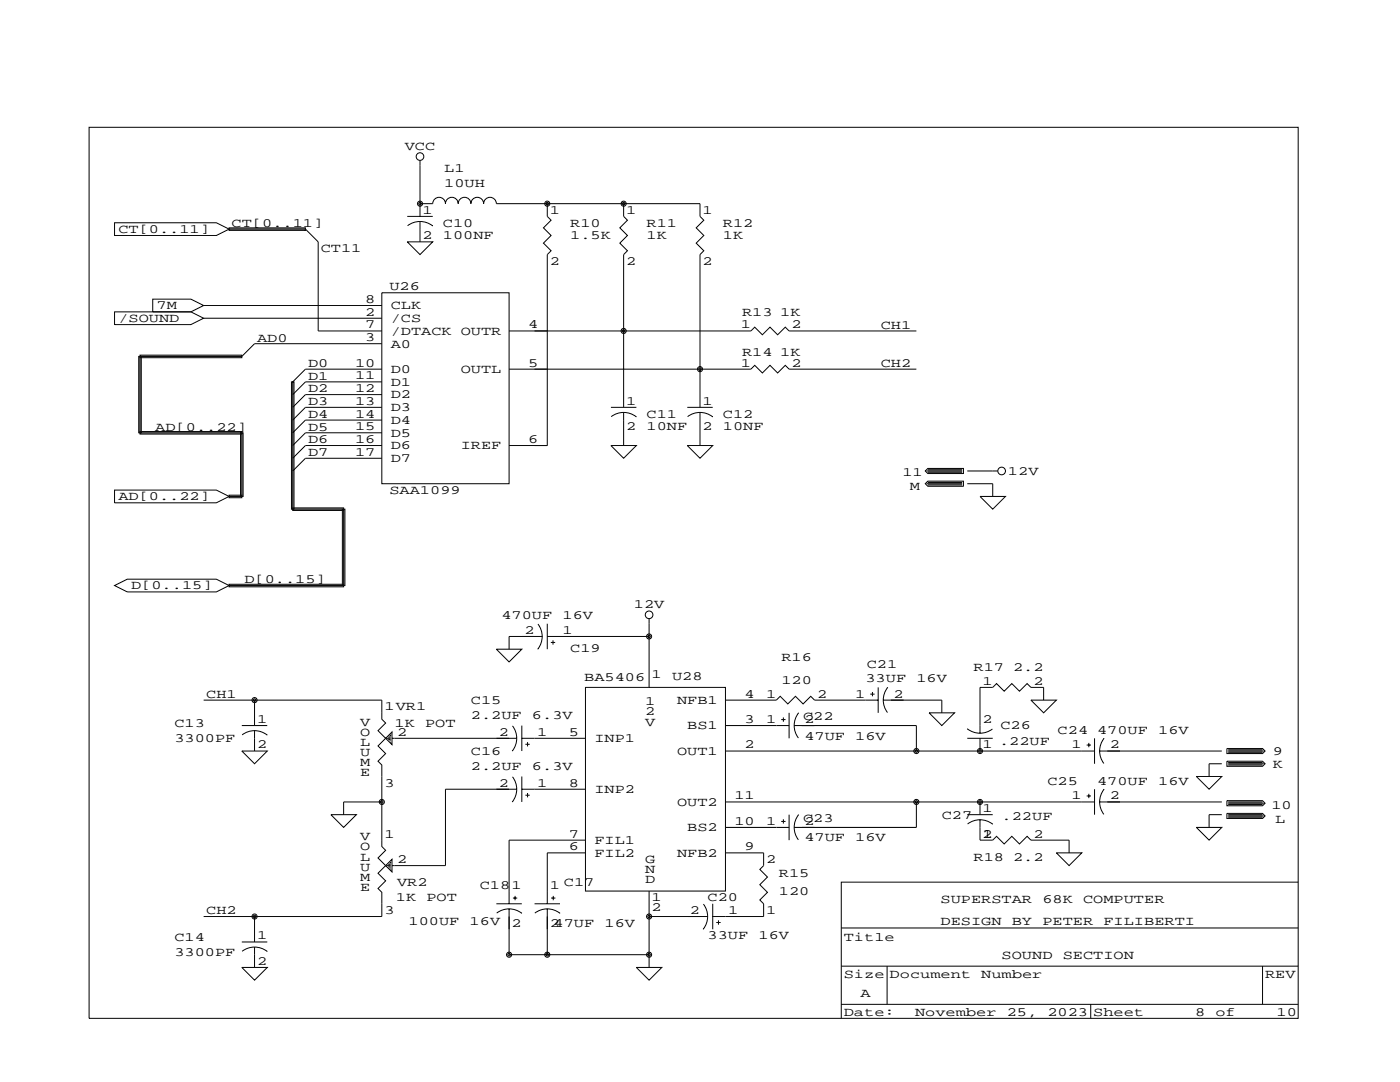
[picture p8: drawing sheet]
<svg xmlns="http://www.w3.org/2000/svg" width="279mm" height="216mm" viewBox="0 0 279 216" stroke-linecap="round" stroke-linejoin="round" font-family="sans-serif">
<g fill="none" stroke="#000" stroke-width=".2">
<path d="M17.8 25.4h241.3v177.8h-241.3zM83.8 32v11.2M22.9 44.5h20.3l2.5 1.2-2.5 1.3h-20.3zM30.5 59.7h7.6l2.5 1.3-2.5 1.2h-7.6zM45.7 45.7h15.3v-.2h-15.3v.5h15.3v-.3l2.5 2.6v17.7h12.7M76.2 58.4h25.4v38.1h-25.4zM81.3 48.3h5.1l-2.6 2.5zM81.3 43.2h5.1M83.8 40.6h2.6a1.27 1.27 0 0 1 1.2-1.2 1.27 1.27 0 0 1 1.3 1.2 1.27 1.27 0 0 1 1.3-1.2 1.27 1.27 0 0 1 1.2 1.2 1.27 1.27 0 0 1 1.3-1.2 1.27 1.27 0 0 1 1.3 1.2 1.27 1.27 0 0 1 1.3-1.2 1.27 1.27 0 0 1 1.2 1.2 1.27 1.27 0 0 1 1.3-1.2 1.27 1.27 0 0 1 1.3 1.2h40.6v2.6l.8 .7-1.6 1.6 1.6 1.5-1.6 1.5 1.6 1.5-.8 .8v30.5M83.8 44.2l1.1 .1 1.5 .7M83.8 44.2l-1.5 .3-1 .5M83.8 44.2v4.1"/>
<path d="M109.2 40.6v2.6l.8 .7-1.5 1.6 1.5 1.5-1.5 1.5 1.5 1.5-.8 .8v38.1h-7.6M124.5 40.6v2.6l.7 .7-1.5 1.6 1.5 1.5-1.5 1.5 1.5 1.5-.7 .8v30.5M22.9 62.2h15.2l2.5 1.3-2.5 1.3h-15.2zM40.6 63.5h35.6M40.6 61h35.6M76.2 68.6h-25.4l-2.5 2.5h-20.4v-.2h20.4v.5h-20.4v-.3v15.3h.3v-15.3h-.5v15.3h20.6v-.3h-20.4v.5h20.4v-.2v12.7h.2v-12.7h-.5v12.7h.3h-2.6v-.3h2.6v.5h-2.6v-.2M76.2 73.7h-15.2l-2.6 2.5h-.2v25.4h.5v-25.4h-.3v25.4h10.2v-.3h-10.2v.6h10.2v-.3v15.2h.2v-15.2h-.5v15.2h.3h-22.9v-.2h22.9v.5h-22.9v-.3M76.2 76.2h-15.2l-2.6 2.5M76.2 78.7h-15.2l-2.6 2.6M101.6 66h48.3l.7-.7 1.5 1.5 1.6-1.5 1.5 1.5 1.5-1.5 .8 .7h25.4M101.6 73.7h48.3l.7-.8 1.5 1.5 1.6-1.5 1.5 1.5 1.5-1.5 .8 .8h25.4M22.9 97.8h20.3l2.5 1.3-2.5 1.2h-20.3z"/>
<path d="M76.2 81.3h-15.2l-2.6 2.5M76.2 83.8h-15.2l-2.6 2.6M76.2 86.4h-15.2l-2.6 2.5M76.2 88.9h-15.2l-2.6 2.5M76.2 91.4h-15.2l-2.6 2.6M121.9 88.9h5.1l-2.5 2.5zM121.9 81.3h5.1M124.5 82.3l1 .1 1.5 .7M124.5 82.3l-1.6 .3-.9 .5M124.5 82.3v6.6M137.2 88.9h5l-2.5 2.5zM137.2 81.3h5"/>
<path d="M139.7 82.3l1.1 .1 1.4 .7M139.7 82.3l-1.6 .3-.9 .5M139.7 82.3v6.6M184.7 96.5l.5-.5h7.1v1h-7.1zM184.7 94l.5-.5h7.1v1h-7.1zM184.9 94h7.1M184.9 96.5h7.1M185.2 93.7h6.8M185.2 94.2h6.8M185.2 96.3h6.8M185.2 96.8h6.8M193 94h6.1"/>
<path d="M193 96.5h5.1v2.6M195.6 99.1h5.1l-2.6 2.5zM22.9 116.8l2.5-1.2h17.8l2.5 1.2-2.5 1.3h-17.8zM40.6 139.7h35.6v3.8l.8 .8-1.6 1.5 1.6 1.5-1.6 1.5 1.6 1.6-1.6 1.5 .8 .8v16.2l.8 .8-1.6 1.5 1.6 1.5-1.6 1.5 1.6 1.6-1.6 1.5 .8 .8v4.8h-35.6M50.8 139.7v5.1M99.1 129.5h5l-2.5 2.6zM107.4 124.5l.5 .9 .3 1.6M108.2 127l-.1 1.1-.7 1.4M108.2 127h-6.6v2.5M109.2 127h20.3M109.2 124.5v5M109.9 128.2h.9"/>
<path d="M110.4 127.8v.8M116.8 137.2h28v40.6h-28zM129.5 123.4v13.8M144.8 139.7h10.1l.8-.8 1.5 1.6 1.6-1.6 1.5 1.6 1.5-1.6 .8 .8h12.7M173.7 138.5h.8M174.1 138.1v.8M175.3 137.2v5M176.3 139.7l.3 1.6 .5 .9M176.3 139.7h11.7v2.5M177 137.2l-.6 1.4-.1 1.1M205.7 139.7h5.1l-2.5 2.5zM208.3 139.7v-2.5h-2.6l-.7-.8-1.5 1.5-1.6-1.5-1.5 1.5-1.5-1.5-.8 .8h-2.5v9.1"/>
<path d="M48.3 149.9h5l-2.5 2.5zM48.3 144.8h5M50.8 145.8l1.1 .1 1.4 .7M50.8 145.8l-1.6 .3-.9 .5M50.8 145.8v4.1M77 147.3l1.2-1.2v2.5zM77.2 147.3h.8M77.5 147.1h.5M77.5 147.6h.5M77.7 146.8h.3M77.7 147.8h.3M78 146.6h.1"/>
<path d="M78 148.1h.1M78.2 147.3h24.9M102.3 144.8l.5 1 .3 1.5M102.3 155l.5 .9 .3 1.6M103.1 147.3l-.1 1.1-.6 1.5M103.1 157.5l-.1 1-.6 1.5M103.1 157.5h-14.2v15.2h-10.7M104.1 147.3h12.7M104.1 144.8v5.1M104.1 154.9v5.1M104.1 157.5h12.7M104.9 148.5h.8"/>
<path d="M104.9 158.7h.8M105.3 148.1v.8M105.3 158.2v.9M144.8 144.8h12.7M144.8 149.9h73.6M155.9 143.6h.9M156.3 143.2v.8M157.5 142.2v5.1M158.5 144.8l.3 1.5 .5 1M158.5 144.8h24.4v5.1M159.3 142.2l-.7 1.5-.1 1.1M185.4 142.2h5.1l-2.5 2.6z"/>
<path d="M193 145.5l1.5 .7 1.1 .1M193 147.3h5.1M195.6 147.3v2.6M198.1 145.5l-1 .5-1.5 .3M216.9 148.7h.8M216.9 158.8h.8M217.3 148.2v.9M217.3 158.4v.9M218.4 147.3v5.1M218.4 157.5v5.1M219.5 149.9l.3 1.5 .5 .9M219.5 149.9h24.3"/>
<path d="M220.2 147.3l-.6 1.5-.1 1.1M220.2 157.5l-.6 1.5-.1 1M238.8 154.9h5l-2.5 2.6zM243.8 152.4h-2.5v2.5M244.9 159.8h7.1l.5 .5-.5 .5h-7.1zM244.9 149.4h7.1l.5 .5-.5 .5h-7.1zM244.9 151.9h7.1l.5 .5-.5 .5h-7.1zM245.1 149.9h7.1M245.1 149.6h6.9M245.1 150.1h6.9M245.1 152.1h6.9M245.1 152.4h7.1"/>
<path d="M245.1 152.7h6.9M66 162.6h5.1l-2.5 2.5zM76.2 160h-7.6v2.6M77 172.7l1.2-1.2v2.5zM77.2 172.7h.8M77.5 172.5h.5M77.5 173h.5M77.7 172.2h.3M77.7 173.2h.3M78 172h.1M78 173.5h.1M102.4 179.2h.8"/>
<path d="M102.8 178.8v.8M110 179.2h.8M110.4 178.8v.8M116.8 170.2h-7.6v10.1M116.8 167.6h-15.2v12.7M129.5 177.8v15.2M144.8 170.2h7.6v2.5l-.8 .8 1.6 1.5-1.6 1.5 1.6 1.6-1.6 1.5 .8 .7v2.6h-10.2M144.8 160h73.6M144.8 165.1h12.7M155.9 163.9h.9M156.3 163.5v.8M157.5 162.6v5"/>
<path d="M158.5 165.1l.3 1.6 .5 .9M159.3 162.6l-.7 1.4-.1 1.1M182.9 160v5.1h-24.4M193 162.6h5.1M195.6 163.6v4h2.5l.8-.7 1.5 1.5 1.5-1.5 1.6 1.5 1.5-1.5 .7 .7h7.7v2.6M195.6 163.6l1 .1 1.5 .6M195.6 163.6l-1.6 .3-.9 .5M195.6 160v2.6M210.8 170.2h5.1l-2.5 2.5zM219.5 160l.3 1.6 .5 .9M219.5 160h24.3M238.8 165.1h5l-2.5 2.5z"/>
<path d="M243.8 162.6h-2.5v2.5M244.9 162.3h7.1l.5 .5-.5 .5h-7.1zM245.1 160h6.9M245.1 160.3h7.1M245.1 160.5h6.9M245.1 162.6h6.9M245.1 162.8h7.1M245.1 163.1h6.9M259.1 176h-91.2v27.2M48.3 193h5l-2.5 2.6zM48.3 188h5M50.8 189l1.1 .1 1.4 .6"/>
<path d="M50.8 189l-1.6 .3-.9 .5M50.8 182.9v5.1M50.8 189v4M99.1 180.3h5M101.6 181.4l1.1 .1 1.4 .6M101.6 181.4l-1.6 .3-.9 .5M101.6 181.4v9.1h27.9M106.7 180.3h5.1M109.2 181.4l1.1 .1 1.5 .6M109.2 181.4l-1.5 .3-1 .5M109.2 181.4v9.1M127 193h5.1l-2.6 2.6z"/>
<path d="M129.5 182.9h11.7M140.4 180.4l.5 .9 .3 1.6M141.2 182.9l-.1 1-.6 1.5M142.2 180.3v5.1M143 184.1h.8M143.4 183.6v.9M167.9 192.8h91.2M167.9 185.2h91.2M177 192.8v7.6M252 192.8v7.6M167.9 200.4h91.2M217.7 200.4v2.8"/>
<circle cx="83.8" cy="31.2" r=".76"/>
<circle cx="83.8" cy="40.6" r=".51"/>
<circle cx="83.8" cy="40.6" r=".25"/>
<circle cx="109.2" cy="40.6" r=".51"/>
<circle cx="109.2" cy="40.6" r=".25"/>
<circle cx="124.5" cy="40.6" r=".51"/>
<circle cx="124.5" cy="40.6" r=".25"/>
<circle cx="124.5" cy="66" r=".51"/>
<circle cx="124.5" cy="66" r=".25"/>
<circle cx="139.7" cy="73.7" r=".51"/>
<circle cx="139.7" cy="73.7" r=".25"/>
<circle cx="199.9" cy="94" r=".76"/>
<circle cx="50.8" cy="139.7" r=".51"/>
<circle cx="50.8" cy="139.7" r=".25"/>
<circle cx="129.5" cy="122.7" r=".76"/>
<circle cx="129.5" cy="127" r=".51"/>
<circle cx="129.5" cy="127" r=".25"/>
<circle cx="182.9" cy="149.9" r=".51"/>
<circle cx="182.9" cy="149.9" r=".25"/>
<circle cx="195.6" cy="149.9" r=".51"/>
<circle cx="195.6" cy="149.9" r=".25"/>
<circle cx="76.2" cy="160" r=".51"/>
<circle cx="76.2" cy="160" r=".25"/>
<circle cx="182.9" cy="160" r=".51"/>
<circle cx="182.9" cy="160" r=".25"/>
<circle cx="195.6" cy="160" r=".51"/>
<circle cx="195.6" cy="160" r=".25"/>
<circle cx="50.8" cy="182.9" r=".51"/>
<circle cx="50.8" cy="182.9" r=".25"/>
<circle cx="101.6" cy="190.5" r=".51"/>
<circle cx="101.6" cy="190.5" r=".25"/>
<circle cx="109.2" cy="190.5" r=".51"/>
<circle cx="109.2" cy="190.5" r=".25"/>
<circle cx="129.5" cy="182.9" r=".51"/>
<circle cx="129.5" cy="190.5" r=".51"/>
<circle cx="129.5" cy="182.9" r=".25"/>
<circle cx="129.5" cy="190.5" r=".25"/>
</g>
<g font-size="2.5">
<text x="80.8" y="30">VCC</text>
<text x="88.6" y="34.3">L1</text>
<text x="88.6" y="37.3">10UH</text>
<text x="23.6" y="46.5">CT[0..11]</text>
<text x="46.2" y="45.3">CT[0..11]</text>
<text x="84.3" y="42.7">1</text>
<text x="84.3" y="47.8">2</text>
<text x="88.4" y="45.2">C10</text>
<text x="88.4" y="47.8">100NF</text>
<text x="109.7" y="42.7">1</text>
<text x="113.8" y="45.2">R10</text>
<text x="113.8" y="47.8">1.5K</text>
<text x="125" y="42.7">1</text>
<text x="129" y="45.2">R11</text>
<text x="129" y="47.8">1K</text>
<text x="140.2" y="42.7">1</text>
<text x="144.3" y="45.2">R12</text>
<text x="144.3" y="47.8">1K</text>
<text x="64" y="50.4">CT11</text>
<text x="109.7" y="52.8">2</text>
<text x="125" y="52.8">2</text>
<text x="140.2" y="52.8">2</text>
<text x="77.7" y="57.9">U26</text>
<text x="23.6" y="64.3">/SOUND</text>
<text x="31.2" y="61.7">7M</text>
<text x="72.9" y="60.5">8</text>
<text x="72.9" y="63">2</text>
<text x="72.9" y="65.5">7</text>
<text x="78" y="61.7">CLK</text>
<text x="78" y="64.3">/CS</text>
<text x="105.4" y="65.5">4</text>
<text x="147.8" y="65.5">1</text>
<text x="148.1" y="63">R13 1K</text>
<text x="158" y="65.5">2</text>
<text x="175.8" y="65.6">CH1</text>
<text x="51.3" y="68.1">AD0</text>
<text x="72.9" y="68.1">3</text>
<text x="78" y="66.8">/DTACK OUTR</text>
<text x="78" y="69.3">A0</text>
<text x="148.1" y="71.1">R14 1K</text>
<text x="61.5" y="73.2">D0</text>
<text x="61.5" y="75.8">D1</text>
<text x="70.9" y="73.2">10</text>
<text x="70.9" y="75.7">11</text>
<text x="78" y="74.4">D0</text>
<text x="78" y="77">D1</text>
<text x="91.9" y="74.4">OUTL</text>
<text x="105.4" y="73.2">5</text>
<text x="147.8" y="73.2">1</text>
<text x="158" y="73.2">2</text>
<text x="175.8" y="73.2">CH2</text>
<text x="61.5" y="78.3">D2</text>
<text x="61.5" y="80.8">D3</text>
<text x="61.5" y="83.4">D4</text>
<text x="70.9" y="78.2">12</text>
<text x="70.9" y="80.8">13</text>
<text x="70.9" y="83.3">14</text>
<text x="78" y="79.5">D2</text>
<text x="78" y="82">D3</text>
<text x="125" y="80.8">1</text>
<text x="129" y="83.3">C11</text>
<text x="140.2" y="80.8">1</text>
<text x="144.3" y="83.3">C12</text>
<text x="31" y="85.9">AD[0..22]</text>
<text x="61.5" y="85.9">D5</text>
<text x="61.5" y="88.5">D6</text>
<text x="70.9" y="85.9">15</text>
<text x="70.9" y="88.4">16</text>
<text x="78" y="84.6">D4</text>
<text x="78" y="87.1">D5</text>
<text x="78" y="89.7">D6</text>
<text x="91.9" y="89.7">IREF</text>
<text x="105.4" y="88.4">6</text>
<text x="125" y="85.9">2</text>
<text x="129" y="85.9">10NF</text>
<text x="140.2" y="85.9">2</text>
<text x="144.3" y="85.9">10NF</text>
<text x="61.5" y="91">D7</text>
<text x="70.9" y="90.9">17</text>
<text x="78" y="92.2">D7</text>
<text x="180.1" y="95.1">11</text>
<text x="201.2" y="94.7">12V</text>
<text x="23.6" y="99.8">AD[0..22]</text>
<text x="77.7" y="98.6">SAA1099</text>
<text x="181.6" y="97.9">M</text>
<text x="26.2" y="117.6">D[0..15]</text>
<text x="48.8" y="116.4">D[0..15]</text>
<text x="100.1" y="123.4">470UF</text>
<text x="112.3" y="123.4">16V</text>
<text x="126.5" y="121.4">12V</text>
<text x="104.6" y="126.5">2</text>
<text x="112.3" y="126.5">1</text>
<text x="113.8" y="130">C19</text>
<text x="156" y="131.8">R16</text>
<text x="116.6" y="135.9">BA5406</text>
<text x="130" y="135.4">1</text>
<text x="134.1" y="135.6">U28</text>
<text x="156" y="136.4">120</text>
<text x="172.7" y="136.1">33UF</text>
<text x="173" y="133.3">C21</text>
<text x="182.9" y="136.1">16V</text>
<text x="194.3" y="133.9">R17 2.2</text>
<text x="196.1" y="136.7">1</text>
<text x="206.2" y="136.7">2</text>
<text x="41.1" y="139.3">CH1</text>
<text x="76.7" y="141.7">1VR1</text>
<text x="94" y="140.5">C15</text>
<text x="94" y="143.5">2.2UF</text>
<text x="106.2" y="143.5">6.3V</text>
<text x="128.8" y="140.7">1</text>
<text x="128.8" y="142.7">2</text>
<text x="135.1" y="140.5">NFB1</text>
<text x="148.6" y="139.2">4</text>
<text x="152.9" y="139.2">1</text>
<text x="160.3" y="143.8">C22</text>
<text x="163.1" y="139.2">2</text>
<text x="170.7" y="139.2">1</text>
<text x="178.3" y="139.2">2</text>
<text x="34.8" y="145">C13</text>
<text x="34.8" y="148.1">3300PF</text>
<text x="51.3" y="144.3">1</text>
<text x="51.3" y="149.4">2</text>
<text x="71.9" y="144.8">V</text>
<text x="71.9" y="146.8">O</text>
<text x="71.9" y="148.8">L</text>
<text x="78.7" y="145">1K</text>
<text x="79.2" y="146.8">2</text>
<text x="84.8" y="145">POT</text>
<text x="99.6" y="146.8">2</text>
<text x="107.2" y="146.8">1</text>
<text x="113.5" y="146.8">5</text>
<text x="118.6" y="148.1">INP1</text>
<text x="128.8" y="144.8">V</text>
<text x="137.2" y="145.5">BS1</text>
<text x="148.6" y="149.4">2</text>
<text x="148.6" y="144.3">3</text>
<text x="152.9" y="144.3">1</text>
<text x="160.5" y="144.3">2</text>
<text x="160.5" y="147.6">47UF</text>
<text x="170.7" y="147.6">16V</text>
<text x="196.1" y="149.4">1</text>
<text x="196.1" y="144.3">2</text>
<text x="199.4" y="148.6">.22UF</text>
<text x="199.6" y="145.5">C26</text>
<text x="211.1" y="146.6">C24 470UF</text>
<text x="213.9" y="149.4">1</text>
<text x="221.5" y="149.4">2</text>
<text x="231.1" y="146.6">16V</text>
<text x="71.9" y="150.9">U</text>
<text x="71.9" y="152.9">M</text>
<text x="71.9" y="154.9">E</text>
<text x="94" y="150.6">C16</text>
<text x="94" y="153.7">2.2UF</text>
<text x="106.2" y="153.7">6.3V</text>
<text x="135.1" y="150.6">OUT1</text>
<text x="254" y="150.7">9</text>
<text x="254" y="153.2">K</text>
<text x="76.7" y="157">3</text>
<text x="99.6" y="157">2</text>
<text x="107.2" y="157">1</text>
<text x="113.5" y="157">8</text>
<text x="118.6" y="158.2">INP2</text>
<text x="135.1" y="160.8">OUT2</text>
<text x="146.6" y="159.5">11</text>
<text x="209" y="156.7">C25</text>
<text x="213.9" y="159.5">1</text>
<text x="218.9" y="156.7">470UF</text>
<text x="221.5" y="159.5">2</text>
<text x="231.1" y="156.7">16V</text>
<text x="253.7" y="161.4">10</text>
<text x="71.9" y="167.6">V</text>
<text x="76.7" y="167.1">1</text>
<text x="113.5" y="167.1">7</text>
<text x="137.2" y="165.9">BS2</text>
<text x="146.6" y="164.6">10</text>
<text x="152.9" y="164.6">1</text>
<text x="160.3" y="164.1">C23</text>
<text x="160.5" y="164.6">2</text>
<text x="160.5" y="167.9">47UF</text>
<text x="170.7" y="167.9">16V</text>
<text x="188" y="163.3">C27</text>
<text x="196.1" y="162.1">1</text>
<text x="196.1" y="167.1">2</text>
<text x="196.1" y="167.1">1</text>
<text x="199.9" y="163.6">.22UF</text>
<text x="206.2" y="167.1">2</text>
<text x="254.5" y="164.2">L</text>
<text x="71.9" y="169.7">O</text>
<text x="71.9" y="171.7">L</text>
<text x="71.9" y="173.7">U</text>
<text x="79.2" y="172.2">2</text>
<text x="113.5" y="169.7">6</text>
<text x="118.6" y="168.4">FIL1</text>
<text x="118.6" y="170.9">FIL2</text>
<text x="128.8" y="172.2">G</text>
<text x="135.1" y="170.9">NFB2</text>
<text x="148.6" y="169.7">9</text>
<text x="152.9" y="172.2">2</text>
<text x="194.3" y="171.7">R18 2.2</text>
<text x="71.9" y="175.8">M</text>
<text x="71.9" y="177.8">E</text>
<text x="79" y="179.8">1K</text>
<text x="79.2" y="176.8">VR2</text>
<text x="85.1" y="179.8">POT</text>
<text x="95.8" y="177.3">C18</text>
<text x="102.1" y="177.3">1</text>
<text x="109.7" y="177.3">1 C17</text>
<text x="128.8" y="174.2">N</text>
<text x="128.8" y="176.3">D</text>
<text x="130" y="179.8">1</text>
<text x="141.2" y="179.8">C20</text>
<text x="155.4" y="175">R15</text>
<text x="155.4" y="178.6">120</text>
<text x="41.1" y="182.4">CH2</text>
<text x="76.7" y="182.4">3</text>
<text x="81.5" y="184.7">100UF</text>
<text x="93.7" y="184.7">16V</text>
<text x="102.1" y="184.9">2</text>
<text x="109.7" y="184.9">2</text>
<text x="110.5" y="184.9">47UF</text>
<text x="120.6" y="184.9">16V</text>
<text x="130" y="181.9">2</text>
<text x="137.7" y="182.4">2</text>
<text x="145.3" y="182.4">1</text>
<text x="152.9" y="182.4">1</text>
<text x="187.7" y="184.7">DESIGN</text>
<text x="187.7" y="180.1">SUPERSTAR</text>
<text x="201.9" y="184.7">BY</text>
<text x="208" y="184.7">PETER</text>
<text x="208" y="180.1">68K</text>
<text x="216.2" y="180.1">COMPUTER</text>
<text x="220.2" y="184.7">FILIBERTI</text>
<text x="34.8" y="187.7">C14</text>
<text x="34.8" y="190.8">3300PF</text>
<text x="51.3" y="187.5">1</text>
<text x="141.2" y="187.5">33UF</text>
<text x="151.4" y="187.5">16V</text>
<text x="168.4" y="187.7">Title</text>
<text x="199.9" y="191.3">SOUND</text>
<text x="212.1" y="191.3">SECTION</text>
<text x="51.3" y="192.5">2</text>
<text x="168.4" y="195.1">Size Document</text>
<text x="195.8" y="195.1">Number</text>
<text x="252.5" y="195.1">REV</text>
<text x="168.4" y="202.7">Date:</text>
<text x="171.7" y="198.9">A</text>
<text x="182.6" y="202.7">November</text>
<text x="200.9" y="202.7">25,</text>
<text x="209" y="202.7">2023 Sheet</text>
<text x="238.5" y="202.7">8</text>
<text x="242.6" y="202.7">of</text>
<text x="254.8" y="202.7">10</text>
</g>
</svg>
